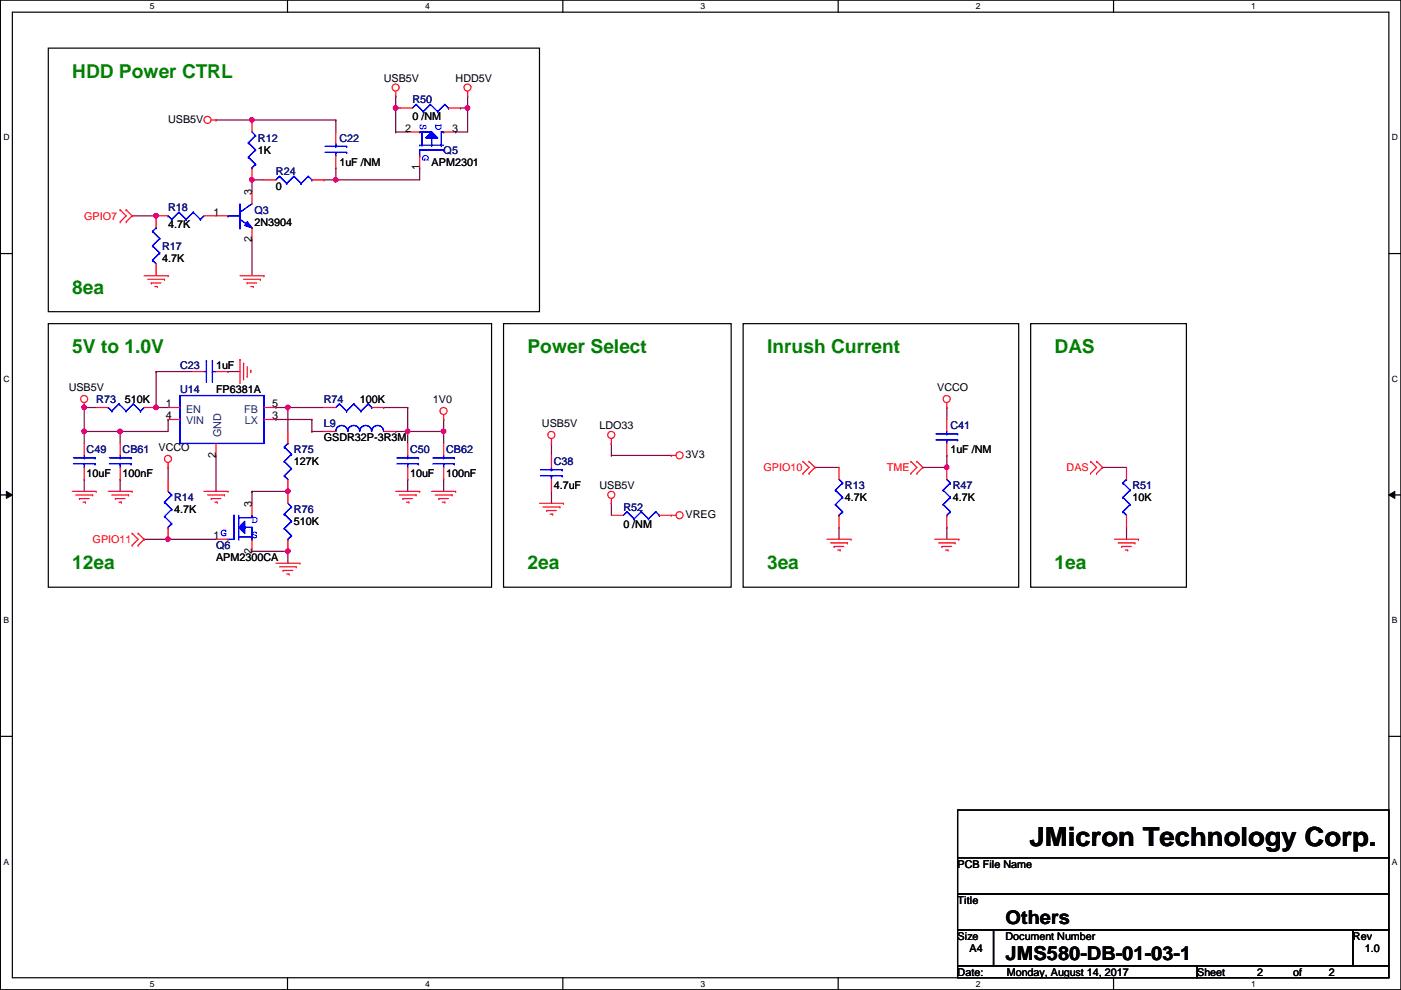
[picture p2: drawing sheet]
<svg xmlns="http://www.w3.org/2000/svg" width="297mm" height="210mm" viewBox="0 0 297 210" stroke-linecap="round" stroke-linejoin="round" font-family="sans-serif">
<path d="M.1 0h296.9v209.8h-296.9zM2.6 2.6h291.9v204.7h-291.9z" fill="none" stroke="#000" stroke-width=".25"/>
<g fill="#fff">
<path d="M31.8 .3h1v2h-1z"/>
<path d="M31.8 207.6h1v1.9h-1z"/>
</g>
<path d="M61 0v2.6M61 207.3v2.5" fill="none" stroke="#000" stroke-width=".25"/>
<g fill="#fff">
<path d="M90.1 .3h1v2h-1z"/>
<path d="M90.1 207.6h1v1.9h-1z"/>
</g>
<path d="M119.3 0v2.6M119.3 207.3v2.5" fill="none" stroke="#000" stroke-width=".25"/>
<g fill="#fff">
<path d="M148.5 .3h1v2h-1z"/>
<path d="M148.5 207.6h1v1.9h-1z"/>
</g>
<path d="M177.7 0v2.6M177.7 207.3v2.5" fill="none" stroke="#000" stroke-width=".25"/>
<g fill="#fff">
<path d="M206.9 .3h1v2h-1z"/>
<path d="M206.9 207.6h1v1.9h-1z"/>
</g>
<path d="M236.1 0v2.6M236.1 207.3v2.5" fill="none" stroke="#000" stroke-width=".25"/>
<g fill="#fff">
<path d="M265.3 .3h.9v2h-.9z"/>
<path d="M265.3 207.6h.9v1.9h-.9z"/>
<path d="M.7 28.2h1.3v1.9h-1.3z"/>
<path d="M295.1 28.2h1.3v1.9h-1.3z"/>
<path d="M.7 79.3h1.3v2h-1.3z"/>
<path d="M295.1 79.3h1.3v2h-1.3z"/>
</g>
<path d="M.1 53.8h2.5M294.5 53.8h2.5" fill="none" stroke="#000" stroke-width=".25"/>
<g fill="#fff">
<path d="M.7 130.5h1.2v2h-1.2z"/>
<path d="M295.1 130.5h1.2v2h-1.2z"/>
</g>
<path d="M.1 104.9h2.5M294.5 104.9h2.5" fill="none" stroke="#000" stroke-width=".25"/>
<path d="M1.4 104.2l1.2 .7-1.2 .8zM294.5 104.9l1.2-.7v1.5z" fill="#000"/>
<path d="M1.4 104.2l1.2 .7-1.2 .8zM294.5 104.9l1.2-.7v1.5z" fill="none" stroke="#000" stroke-width=".21"/>
<g fill="#fff">
<path d="M.7 181.7h1.2v2h-1.2z"/>
<path d="M295.1 181.7h1.2v2h-1.2z"/>
</g>
<path d="M.1 156.1h2.5M294.5 156.1h2.5" fill="none" stroke="#000" stroke-width=".25"/>
<path d="M28 45.8h.1M28 45.8h5.1M53.4 50.8h.1M53.4 50.8v7.7" fill="none" stroke="#800040" stroke-width=".25"/>
<circle cx="33.1" cy="45.7" r=".49" fill="#f0f"/>
<circle cx="33.1" cy="45.7" r=".49" fill="none" stroke="#f0f" stroke-width=".25"/>
<path d="M53.4 38.1h.1M53.4 38.1v2.6" fill="none" stroke="#800040" stroke-width=".25"/>
<circle cx="53.4" cy="38.1" r=".49" fill="#f0f"/>
<circle cx="53.4" cy="38.1" r=".49" fill="none" stroke="#f0f" stroke-width=".25"/>
<path d="M83.9 22.9h.1M83.9 22.9v5.1M96.6 28h.1M96.6 28h2.5" fill="none" stroke="#800040" stroke-width=".25"/>
<circle cx="83.9" cy="22.9" r=".49" fill="#f0f"/>
<circle cx="83.9" cy="22.9" r=".49" fill="none" stroke="#f0f" stroke-width=".25"/>
<path d="M68.7 38.1h.1M68.7 38.1h20.3M71.2 35.6h.1M71.2 38.1h.1M71.2 35.6v2.5M83.9 28h.1M83.9 28h2.5" fill="none" stroke="#800040" stroke-width=".25"/>
<circle cx="71.2" cy="38.1" r=".49" fill="#f0f"/>
<circle cx="71.2" cy="38.1" r=".49" fill="none" stroke="#f0f" stroke-width=".25"/>
<path d="M53.4 38.1h.1M53.4 25.4h.1M53.4 38.1h2.6M53.4 25.4h17.8M71.2 25.4h.1M71.2 25.4v2.6" fill="none" stroke="#800040" stroke-width=".25"/>
<circle cx="53.4" cy="25.4" r=".49" fill="#f0f"/>
<circle cx="53.4" cy="25.4" r=".49" fill="none" stroke="#f0f" stroke-width=".25"/>
<path d="M89 35.6h.1M89 35.6v2.5M99.1 22.9h.1M99.1 22.9v5.1M129.6 94h.1M129.6 96.6h.1M129.6 94v2.6M129.6 96.6h12.7M116.9 104.2h.1M116.9 104.2v2.5M129.6 106.7h.1M129.6 106.7v2.6" fill="none" stroke="#800040" stroke-width=".25"/>
<circle cx="99.1" cy="22.9" r=".49" fill="#f0f"/>
<circle cx="99.1" cy="22.9" r=".49" fill="none" stroke="#f0f" stroke-width=".25"/>
<g fill="none" stroke="#800040" stroke-width=".25">
<path d="M45.8 25.4h.1M45.8 25.4h7.6M83.9 20.4h.1M83.9 22.9h.1M83.9 20.4v2.5M83.9 22.9h1M97.6 22.9h.1M99.1 20.4h.1M99.1 20.4v2.5h-1.5M25.5 91.5h.1M25.5 91.5h10.1M116.9 94h.1"/>
<path d="M116.9 94v2.6M172.8 99.1h.1M172.8 99.1h5.1M233.8 99.1h.1M233.8 99.1h5M177.9 111.8h.1M177.9 111.8v2.5M238.8 111.8h.1M238.8 111.8v2.5"/>
</g>
<circle cx="25.5" cy="91.5" r=".49" fill="#f0f"/>
<circle cx="25.5" cy="91.5" r=".49" fill="none" stroke="#f0f" stroke-width=".25"/>
<path d="M17.9 91.5h.1M17.9 91.5h7.6" fill="none" stroke="#800040" stroke-width=".25"/>
<circle cx="17.8" cy="91.5" r=".49" fill="#f0f"/>
<circle cx="17.8" cy="91.5" r=".49" fill="none" stroke="#f0f" stroke-width=".25"/>
<path d="M17.9 91.5h.1M17.9 86.4h.1M17.9 86.4v7.6M17.9 86.4h2.5M25.5 91.5h.1M25.5 91.5v2.5" fill="none" stroke="#800040" stroke-width=".25"/>
<circle cx="17.8" cy="86.4" r=".49" fill="#f0f"/>
<circle cx="17.8" cy="86.4" r=".49" fill="none" stroke="#f0f" stroke-width=".25"/>
<path d="M45.8 96.6h.1M45.8 96.6v7.6M83.9 91.5h.1M83.9 91.5h10.2M86.4 91.5h.1M94.1 91.5h.1M94.1 91.5v2.5M17.9 101.6h.1M17.9 101.6v2.6M25.5 101.6h.1M25.5 101.6v2.6" fill="none" stroke="#800040" stroke-width=".25"/>
<circle cx="94" cy="91.5" r=".49" fill="#f0f"/>
<circle cx="94" cy="91.5" r=".49" fill="none" stroke="#f0f" stroke-width=".25"/>
<circle cx="86.4" cy="91.5" r=".49" fill="#f0f"/>
<circle cx="86.4" cy="91.5" r=".49" fill="none" stroke="#f0f" stroke-width=".25"/>
<path d="M58.5 86.4h.1M58.5 86.4h10.2M61 86.4h.1M61 86.4v5.1M81.4 86.4h.1M81.4 86.4h5" fill="none" stroke="#800040" stroke-width=".25"/>
<circle cx="61" cy="86.4" r=".49" fill="#f0f"/>
<circle cx="61" cy="86.4" r=".49" fill="none" stroke="#f0f" stroke-width=".25"/>
<path d="M58.5 88.9h.1M58.5 88.9h7.6M66.1 88.9h.1M66.1 88.9v2.6M86.4 86.4h.1M86.4 86.4v5.1M53.4 116.9h.1M53.4 116.9h7.6M61 116.9h.1M61 116.9v2.5" fill="none" stroke="#800040" stroke-width=".25"/>
<circle cx="61" cy="116.9" r=".49" fill="#f0f"/>
<circle cx="61" cy="116.9" r=".49" fill="none" stroke="#f0f" stroke-width=".25"/>
<path d="M35.6 114.3h.1M35.6 114.3h10.2" fill="none" stroke="#800040" stroke-width=".25"/>
<circle cx="35.6" cy="114.3" r=".49" fill="#f0f"/>
<circle cx="35.6" cy="114.3" r=".49" fill="none" stroke="#f0f" stroke-width=".25"/>
<path d="M53.4 104.2h.1M53.4 104.2h7.6" fill="none" stroke="#800040" stroke-width=".25"/>
<circle cx="61" cy="104.2" r=".49" fill="#f0f"/>
<circle cx="61" cy="104.2" r=".49" fill="none" stroke="#f0f" stroke-width=".25"/>
<g fill="none" stroke="#800040" stroke-width=".25">
<path d="M33.1 86.4h.1M33.1 86.4h2.5M35.6 88.9h.1M35.6 99.1h.1M35.6 88.9v2.6M35.6 99.1v2.5M66.1 91.5h.1M66.1 91.5h2.6M86.4 91.5h.1M86.4 91.5v2.5M94.1 88.9h.1M94.1 88.9v2.6"/>
<path d="M195.7 99.1h.1M195.7 99.1h5M30.6 114.3h.1M30.6 114.3h5M53.4 104.2h.1M53.4 104.2v2.5M86.4 101.6h.1M86.4 101.6v2.6M94.1 101.6h.1M94.1 101.6v2.6"/>
</g>
<circle cx="200.7" cy="99.1" r=".49" fill="#f0f"/>
<circle cx="200.7" cy="99.1" r=".49" fill="none" stroke="#f0f" stroke-width=".25"/>
<path d="M33.1 78.8h.1M33.1 78.8h7.6M33.1 78.8v7.6M33.1 86.4h.1M200.7 96.6h.1M200.7 86.4h.1M200.7 86.4v2.5M200.7 96.6v2.5M200.7 111.8h.1M200.7 111.8v2.5" fill="none" stroke="#800040" stroke-width=".25"/>
<circle cx="33.1" cy="86.4" r=".49" fill="#f0f"/>
<circle cx="33.1" cy="86.4" r=".49" fill="none" stroke="#f0f" stroke-width=".25"/>
<path d="M48.3 78.8h.1M48.3 78.8h2.6" fill="none" stroke="#800040" stroke-width=".25"/>
<g fill="none" stroke="#f00" stroke-width=".25">
<path d="M83.9 19.3v1.1M99.1 19.3v1.1M44.8 25.4h1M45.8 25.4h.1M53.4 25.4v2.6M53.4 35.6v2.5M71.2 28v2.5M71.2 33.1v2.5M83.9 20.4h.1M99.1 20.4h.1M25.5 47h.1M25.5 44.5h.1"/>
<path d="M25.5 44.5l1.3 1.3-1.3 1.2M26.8 44.5h.1M26.8 47h.1M26.8 44.5l1.2 1.3-1.2 1.2M30.6 58.5h5M31.3 59.2h3.6M32.1 60h.1M32.1 60h2M34.9 59.2h.1M35.6 58.5h.1M50.9 58.5h5.1M51.6 59.2h3.6"/>
<path d="M52.4 60h.1M52.4 60h2M55.2 59.2h.1M56 58.5h.1M32.8 60.7h.6M33.4 60.7h.1M40.7 78.8h2.6M45.8 78.8h2.5M50.9 76.2h.1M50.9 76.2v5.1M51.6 77h.1M51.6 77v3.6"/>
<path d="M52.4 79.8h.1M52.4 77.8v2M53.2 78.5h.1M53.2 60.7h.5M53.2 78.5v.5M53.7 60.7h.1M17.9 86.4h.1M17.9 85.4v1M20.4 86.4h2.5M30.6 86.4h2.5M35.6 99.1h.1M35.6 98.1v1"/>
<path d="M35.6 86.4h2.6M35.6 88.9h2.6M45.8 94v2.6M56 86.4h2.5M56 88.9h2.5M68.7 86.4h2.5M68.7 91.5h2.5M78.8 86.4h2.6M81.4 91.5h2.5M86.4 94v2.6M86.4 99.1v2.5M94.1 88.9h.1"/>
<path d="M94.1 87.9v1M94.1 94v2.6M94.1 99.1v2.5M116.9 94h.1M116.9 93v1M116.9 96.6v2.5M129.6 94h.1M129.6 93v1M142.3 96.6h.1M142.3 96.6h1M170.3 97.8h.1M170.3 97.8l1.2 1.3-1.2 1.3"/>
<path d="M171.5 97.8h.1M171.5 97.8l1.3 1.3-1.3 1.3M193.1 97.8h.1M193.1 97.8l1.3 1.3-1.3 1.3M194.4 97.8h.1M194.4 97.8l1.3 1.3-1.3 1.3M200.7 86.4h.1M200.7 85.4v1M231.2 97.8h.1M231.2 97.8l1.3 1.3-1.3 1.3M232.5 97.8h.1M232.5 97.8l1.3 1.3-1.3 1.3"/>
<path d="M238.8 99.1v2.5M15.3 104.2h5.1M16.1 104.9h3.5M16.8 105.7h.1M16.8 105.7h2.1M17.6 106.5h.5M18.1 106.5h.1M19.6 104.9h.1M20.4 104.2h.1M22.9 104.2h5.1M23.7 104.9h3.6M24.5 105.7h.1"/>
<path d="M24.5 105.7h2M25.2 106.5h.5M25.7 106.5h.1M27.3 104.9h.1M28 104.2h.1M28 115.6h.1M28 113.1h.1M28 113.1l1.3 1.2-1.3 1.3M29.3 113.1h.1M29.3 115.6h.1M29.3 113.1l1.3 1.2-1.3 1.3M35.6 101.6v2.6"/>
<path d="M35.6 111.8v2.5M43.3 104.2h5M44 104.9h3.6M44.8 105.7h.1M44.8 105.7h2M45.5 106.5h.6M46.1 106.5h.1M47.6 104.9h.1M48.3 104.2h.1M58.5 119.4h5.1M61 104.2v2.5M61 114.3v2.6"/>
<path d="M63.6 119.4h.1M83.9 104.2h5.1M84.7 104.9h3.5M85.4 105.7h.1M85.4 105.7h2.1M86.2 106.5h.5M86.7 106.5h.1M88.2 104.9h.1M89 104.2h.1M91.5 104.2h5.1M92.3 104.9h3.5M93 105.7h.1"/>
<path d="M93 105.7h2.1M93.8 106.5h.5M94.3 106.5h.1M95.8 104.9h.1M96.6 104.2h.1M114.4 106.7h5.1M115.1 107.5h3.6M115.9 108.2h.1M115.9 108.2h2M116.7 109h.5M116.9 101.6v2.6M117.2 109h.1"/>
<path d="M118.7 107.5h.1M119.5 106.7h.1M129.6 106.7h.1M129.6 105.7v1M142.3 109.3h.1M142.3 109.3h1M170.3 100.4h.1M171.5 100.4h.1M175.3 114.3h5.1M176.1 115.1h3.6M176.9 115.9h.1M176.9 115.9h2"/>
<path d="M177.6 116.6h.5M178.1 116.6h.1M179.7 115.1h.1M180.4 114.3h.1M193.1 100.4h.1M194.4 100.4h.1M198.2 114.3h5.1M199 115.1h3.5M199.7 115.9h.1M199.7 115.9h2.1M200.5 116.6h.5M201 116.6h.1"/>
<path d="M202.5 115.1h.1M203.3 114.3h.1M231.2 100.4h.1M232.5 100.4h.1M236.3 114.3h5.1M237.1 115.1h3.5M237.8 115.9h.1M237.8 115.9h2.1M238.6 116.6h.5M238.8 109.3v2.5M239.1 116.6h.1M240.6 115.1h.1"/>
<path d="M241.4 114.3h.1M59.3 120.2h3.5M60 120.9h.1M60 120.9h2.1M60.8 121.7h.5M61.3 121.7h.1M62.8 120.2h.1"/>
<circle cx="83.9" cy="18.6" r=".75"/>
<circle cx="99.1" cy="18.6" r=".75"/>
<circle cx="44" cy="25.4" r=".75"/>
<circle cx="17.8" cy="84.6" r=".75"/>
<circle cx="35.6" cy="97.3" r=".75"/>
<circle cx="94" cy="87.1" r=".75"/>
<circle cx="116.9" cy="92.2" r=".75"/>
<circle cx="129.6" cy="92.2" r=".75"/>
<circle cx="144.1" cy="96.5" r=".75"/>
<circle cx="200.7" cy="84.6" r=".75"/>
<circle cx="129.6" cy="104.9" r=".75"/>
<circle cx="144.1" cy="109.2" r=".75"/>
</g>
<g fill="none" stroke="#000" stroke-width=".25">
<path d="M10.2 10.2h104.2v55.9h-104.2zM10.2 68.6h94v55.9h-94zM106.8 68.6h48.2v55.9h-48.2zM157.6 68.6h58.4v55.9h-58.4zM218.5 68.6h33v55.9h-33zM203 171.7h91.5v17.8h-91.5zM203 189.5h91.5v7.6h-91.5zM203 197.1h7.6v7.7h-7.6zM203 181.9h91.5M210.6 197.1h76.2v7.7h-76.2zM286.8 197.1h7.7v7.7h-7.7zM294.5 181.9h.1"/>
<path d="M203 204.8h50.8v2.5h-50.8zM253.8 204.8h40.7v2.5h-40.7z"/>
</g>
<g fill="none" stroke="#00f" stroke-width=".25">
<path d="M52.7 30.3h.1M52.7 33.3h.1M52.7 30.3l1.5 1.5M52.7 33.3l1.5 1.5M53.4 35.6h.1M53.4 28l.8 .7M54.2 28.7h.1M54.2 31.8h.1M54.2 34.8h.1M54.2 28.7l-1.5 1.6M54.2 31.8l-1.5 1.5M54.2 34.8l-.8 .8"/>
<path d="M68.9 32.3h4.6M68.9 31h4.6M71.2 31h.1M71.2 32.3h.1M71.2 30.5v.5M71.2 32.3v.8M73.5 32.3h.1M73.5 31h.1M89 28h.1M89 33.1h.1M89 28h2.5M89.5 30.8h.1"/>
<path d="M89.5 28v2.8M91.5 30.8h.1M91.5 29.3v1.5M93.6 30.8h.1M94.1 28h.1M94.1 31.8h.1M94.1 28h-.5v2.8M94.1 31.8h-5.1v1.3M43.3 78.8h.5M43.8 78.8h.1M43.8 76.5h.1M43.8 76.5v4.6"/>
<path d="M45 76.5h.1M45 78.8h.1M45 78.8h.8M45 76.5v4.6M22.9 86.4h.1M22.9 86.4l.8 .8M23.7 87.2h.1M25.2 85.6h.1M25.2 85.6l1.6 1.6M25.2 85.6l-1.5 1.6M26.8 87.2h.1M28.3 85.6h.1"/>
<path d="M28.3 85.6l1.5 1.6M28.3 85.6l-1.5 1.6M29.8 87.2h.1M30.6 86.4l-.8 .8M38.2 83.9h17.8v10.1h-17.8zM71.2 91.5a1.25 1.25 0 0 1 1.3-1.3 1.25 1.25 0 0 1 1.2 1.3M72 85.6h.1M72 85.6l-.8 .8M72 85.6l1.5 1.6M73.5 87.2h.1M73.7 91.5a1.25 1.25 0 0 1 1.3-1.3 1.25 1.25 0 0 1 1.2 1.3M75 85.6h.1"/>
<path d="M75 85.6l-1.5 1.6M75 85.6l1.5 1.6M76.3 91.5a1.25 1.25 0 0 1 1.2-1.3 1.25 1.25 0 0 1 1.3 1.3M76.5 87.2h.1M78.1 85.6h.1M78.1 85.6l-1.6 1.6M78.1 85.6l.7 .8M78.8 86.4h.1M78.8 91.5a1.25 1.25 0 0 1 1.3-1.3 1.25 1.25 0 0 1 1.2 1.3M84.2 98.3h4.5M84.2 97.1h4.5M86.4 97.1h.1"/>
<path d="M86.4 98.3h.1M86.4 96.6v.5M86.4 98.3v.8M88.7 98.3h.1M88.7 97.1h.1M91.8 98.3h4.5M91.8 97.1h4.5M94.1 97.1h.1M94.1 98.3h.1M94.1 96.6v.5M94.1 98.3v.8M96.3 98.3h.1"/>
<path d="M96.3 97.1h.1M114.6 99.6h4.6M116.9 99.6h.1M116.9 99.1v.5M119.2 99.6h.1M34.9 106.5h.1M34.9 109.5h.1M34.9 106.5l1.5 1.5M34.9 109.5l1.5 1.5M35.6 111.8h.1M35.6 104.2l.8 .7M36.4 104.9h.1"/>
<path d="M36.4 108h.1M36.4 111h.1M36.4 104.9l-1.5 1.6M36.4 108l-1.5 1.5M36.4 111l-.8 .8M60.3 109h.1M60.3 112.1h.1M60.3 109l1.5 1.5M60.3 112.1l1.5 1.5M61 114.3h.1M61 106.7l.8 .8M61.8 107.5h.1"/>
<path d="M61.8 110.5h.1M61.8 113.6h.1M61.8 107.5l-1.5 1.5M61.8 110.5l-1.5 1.6M61.8 113.6l-.8 .7M114.6 100.9h4.6M116.9 100.9h.1M116.9 100.9v.7M119.2 100.9h.1M238.1 108.5h.1M238.1 105.5h.1M238.1 102.4h.1"/>
<path d="M238.1 108.5l.7 .8M238.1 105.5l1.5 1.5M238.1 102.4l1.5 1.5M238.8 101.6h.1M238.8 101.6l-.7 .8M239.6 107h.1M239.6 103.9h.1M239.6 107l-1.5 1.5M239.6 103.9l-1.5 1.6"/>
</g>
<path d="M89 30.8h.1M94.1 30.8h-5.1" fill="none" stroke="#fff" stroke-width=".21" stroke-dasharray="6.1 2"/>
<path d="M89 30.8h.1M94.1 30.8h-5.1" fill="none" stroke="#00f" stroke-width=".21" stroke-dasharray="6.1 2"/>
<path d="M91.5 28l1.3 1.3h-2.5z" fill="#00f"/>
<g fill="none" stroke="#00f" stroke-width=".25">
<path d="M89 28h.1M89 33.1h.1M89 28h2.5M89.5 30.8h.1M89.5 28v2.8M91.5 28l1.3 1.3h-2.5zM91.5 30.8h.1M91.5 29.3v1.5M93.6 30.8h.1M94.1 28h.1M94.1 31.8h.1M94.1 28h-.5v2.8"/>
<path d="M94.1 31.8h-5.1v1.3"/>
</g>
<path d="M89 30.8h.1M94.1 30.8h-5.1" fill="none" stroke="#fff" stroke-width=".21" stroke-dasharray="6.1 2"/>
<path d="M89 30.8h.1M94.1 30.8h-5.1" fill="none" stroke="#00f" stroke-width=".21" stroke-dasharray="6.1 2"/>
<path d="M91.5 28l1.3 1.3h-2.5z" fill="#00f"/>
<path d="M91.5 28l1.3 1.3h-2.5zM48.3 45.8h.1M48.3 45.8h2.6M50.9 45h.1M50.9 48.3h.1M50.9 46.5l2.5 1.8M50.9 43.2v5.1M53.4 48.3h.1M53.4 43.2l-2.5 1.8" fill="none" stroke="#00f" stroke-width=".25"/>
<path d="M86.4 28h2.6M89 33.1v2.5M94.1 28h2.5" fill="none" stroke="#f00" stroke-width=".25"/>
<path d="M52.4 47l1 1.3-1.5-.5z" fill="#00f"/>
<path d="M48.3 45.8h.1M48.3 45.8h2.6M50.9 45h.1M50.9 48.3h.1M50.9 46.5l2.5 1.8M50.9 43.2v5.1M52.4 47l1 1.3-1.5-.5zM53.4 48.3h.1M53.4 43.2l-2.5 1.8" fill="none" stroke="#00f" stroke-width=".25"/>
<path d="M52.4 47l1 1.3-1.5-.5z" fill="#00f"/>
<g fill="none" stroke="#00f" stroke-width=".25">
<path d="M59.3 37.4h.1M59.3 37.4l-.8 .7M59.3 37.4l1.5 1.5M60.8 38.9h.1M62.3 37.4h.1M62.3 37.4l-1.5 1.5M62.3 37.4l1.5 1.5M63.8 38.9h.1M65.4 37.4h.1M65.4 37.4l-1.6 1.5M65.4 37.4l.7 .7M66.1 38.1h.1"/>
<path d="M32.3 55.2h.1M32.3 52.1h.1M32.3 49.1h.1M32.3 55.2l.8 .7M32.3 52.1l1.6 1.5M32.3 49.1l1.6 1.5M33.1 48.3h.1M33.1 48.3l-.8 .8M33.9 53.6h.1M33.9 50.6h.1M33.9 53.6l-1.6 1.6M33.9 50.6l-1.6 1.5"/>
<path d="M35.6 45.8h.1M35.6 45.8l.8 .7M36.4 46.5h.1M37.9 45h.1M37.9 45l1.6 1.5M37.9 45l-1.5 1.5M39.5 46.5h.1M41 45h.1M41 45l1.5 1.5M41 45l-1.5 1.5M42.5 46.5h.1M43.3 45.8l-.8 .7"/>
<path d="M52.4 47l1 1.3-1.5-.5zM15.6 98.3h4.5M15.6 97.1h4.5M17.9 97.1h.1M17.9 98.3h.1M17.9 96.6v.5M17.9 98.3v.8M20.1 98.3h.1M20.1 97.1h.1M23.2 98.3h4.6M23.2 97.1h4.6M25.5 97.1h.1"/>
<path d="M25.5 98.3h.1M25.5 96.6v.5M25.5 98.3v.8M27.8 98.3h.1M27.8 97.1h.1M198.5 93.3h4.5M198.5 92h4.5M200.7 92h.1M200.7 93.3h.1M200.7 91.5v.5M200.7 93.3v.7M203 93.3h.1"/>
<path d="M203 92h.1"/>
</g>
<g fill="none" stroke="#f00" stroke-width=".25">
<path d="M56 38.1h2.5M66.1 38.1h2.6M33.1 55.9v2.6M35.6 45.8h-2.5v2.5M43.3 45.8h5M53.4 40.7v2.5M53.4 48.3v2.5M17.9 94v2.6M17.9 99.1v2.5M25.5 94v2.6M25.5 99.1v2.5M200.7 88.9v2.6"/>
<path d="M200.7 94v2.6"/>
</g>
<path d="M51.9 110.5v2.6l-1.3-1.3z" fill="#00f"/>
<path d="M48.3 114.3h.1M49.6 109.3h.1M49.6 109.3v5h-1.3M50.6 109.8h.1M50.6 113.8h.1M50.6 113.8h2.8M51.9 110.5v2.6l-1.3-1.3zM51.9 111.8h.1M51.9 111.8h1.5v2.5M53.4 109.3h.1M53.4 114.3h.1M53.4 109.3v.5h-2.8" fill="none" stroke="#00f" stroke-width=".25"/>
<path d="M50.6 109.3v5M50.6 114.3h.1" fill="none" stroke="#fff" stroke-width=".21" stroke-dasharray="6.1 2"/>
<path d="M50.6 109.3v5M50.6 114.3h.1" fill="none" stroke="#00f" stroke-width=".21" stroke-dasharray="6.1 2"/>
<path d="M51.9 110.5v2.6l-1.3-1.3z" fill="#00f"/>
<g fill="none" stroke="#00f" stroke-width=".25">
<path d="M88.2 22.1h.1M88.2 22.1l-.7 .8M88.2 22.1l1.5 1.6M89.7 23.7h.1M91.3 22.1h.1M91.3 22.1l-1.6 1.6M91.3 22.1l1.5 1.6M92.8 23.7h.1M94.3 22.1h.1M94.3 22.1l-1.5 1.6M94.3 22.1l.8 .8M95.1 22.9h.1"/>
<path d="M60.3 97.8h.1M60.3 94.8h.1M60.3 97.8l1.5 1.6M60.3 94.8l1.5 1.5M61 94h.1M61 94l-.7 .8M61.8 99.4h.1M61.8 96.3h.1M61.8 99.4l-1.5 1.5M61.8 96.3l-1.5 1.5M48.3 114.3h.1M49.6 109.3h.1"/>
<path d="M49.6 109.3v5h-1.3M50.6 109.8h.1M50.6 113.8h.1M50.6 113.8h2.8M51.9 110.5v2.6l-1.3-1.3zM51.9 111.8h.1M51.9 111.8h1.5v2.5M53.4 109.3h.1M53.4 114.3h.1M53.4 109.3v.5h-2.8M60.3 100.9h.1M60.3 100.9l.7 .7"/>
<path d="M132.9 108.5h.1M132.9 108.5l-.7 .8M132.9 108.5l1.5 1.5M134.4 110h.1M136 108.5h.1M136 108.5l-1.6 1.5M136 108.5l1.5 1.5M137.5 110h.1M139 108.5h.1M139 108.5l-1.5 1.5M139 108.5l.8 .8M139.8 109.3h.1"/>
<path d="M177.1 103.9h.1M177.1 107h.1M177.1 103.9l1.5 1.6M177.1 107l1.5 1.5M177.9 109.3h.1M177.9 101.6l.7 .8M178.6 102.4h.1M178.6 105.5h.1M178.6 108.5h.1M178.6 102.4l-1.5 1.5M178.6 105.5l-1.5 1.5M178.6 108.5l-.7 .8"/>
<path d="M200 103.9h.1M200 107h.1M200 103.9l1.5 1.6M200 107l1.5 1.5M200.7 109.3h.1M200.7 101.6l.8 .8M201.5 102.4h.1M201.5 105.5h.1M201.5 108.5h.1M201.5 102.4l-1.5 1.5M201.5 105.5l-1.5 1.5M201.5 108.5l-.8 .8"/>
</g>
<path d="M50.6 109.3v5M50.6 114.3h.1" fill="none" stroke="#fff" stroke-width=".21" stroke-dasharray="6.1 2"/>
<path d="M50.6 109.3v5M50.6 114.3h.1" fill="none" stroke="#00f" stroke-width=".21" stroke-dasharray="6.1 2"/>
<g fill="none" stroke="#f00" stroke-width=".25">
<path d="M84.9 22.9h2.6M95.1 22.9h2.5M61 91.5v2.5M177.9 99.1v2.5M200.7 99.1v2.5M45.8 114.3h2.5M53.4 106.7v2.6M53.4 114.3v2.6M61 101.6v2.6M129.6 109.3h2.6M139.8 109.3h2.5M177.9 109.3v2.5"/>
<path d="M200.7 109.3v2.5"/>
</g>
<circle cx="33.1" cy="45.7" r=".49" fill="#f0f"/>
<circle cx="33.1" cy="45.7" r=".49" fill="none" stroke="#f0f" stroke-width=".25"/>
<circle cx="53.4" cy="38.1" r=".49" fill="#f0f"/>
<circle cx="53.4" cy="38.1" r=".49" fill="none" stroke="#f0f" stroke-width=".25"/>
<circle cx="83.9" cy="22.9" r=".49" fill="#f0f"/>
<circle cx="83.9" cy="22.9" r=".49" fill="none" stroke="#f0f" stroke-width=".25"/>
<circle cx="71.2" cy="38.1" r=".49" fill="#f0f"/>
<circle cx="71.2" cy="38.1" r=".49" fill="none" stroke="#f0f" stroke-width=".25"/>
<circle cx="53.4" cy="25.4" r=".49" fill="#f0f"/>
<circle cx="53.4" cy="25.4" r=".49" fill="none" stroke="#f0f" stroke-width=".25"/>
<circle cx="99.1" cy="22.9" r=".49" fill="#f0f"/>
<circle cx="99.1" cy="22.9" r=".49" fill="none" stroke="#f0f" stroke-width=".25"/>
<circle cx="25.5" cy="91.5" r=".49" fill="#f0f"/>
<circle cx="25.5" cy="91.5" r=".49" fill="none" stroke="#f0f" stroke-width=".25"/>
<circle cx="17.8" cy="91.5" r=".49" fill="#f0f"/>
<circle cx="17.8" cy="91.5" r=".49" fill="none" stroke="#f0f" stroke-width=".25"/>
<circle cx="17.8" cy="86.4" r=".49" fill="#f0f"/>
<circle cx="17.8" cy="86.4" r=".49" fill="none" stroke="#f0f" stroke-width=".25"/>
<circle cx="94" cy="91.5" r=".49" fill="#f0f"/>
<circle cx="94" cy="91.5" r=".49" fill="none" stroke="#f0f" stroke-width=".25"/>
<circle cx="86.4" cy="91.5" r=".49" fill="#f0f"/>
<circle cx="86.4" cy="91.5" r=".49" fill="none" stroke="#f0f" stroke-width=".25"/>
<circle cx="61" cy="86.4" r=".49" fill="#f0f"/>
<circle cx="61" cy="86.4" r=".49" fill="none" stroke="#f0f" stroke-width=".25"/>
<circle cx="61" cy="116.9" r=".49" fill="#f0f"/>
<circle cx="61" cy="116.9" r=".49" fill="none" stroke="#f0f" stroke-width=".25"/>
<circle cx="35.6" cy="114.3" r=".49" fill="#f0f"/>
<circle cx="35.6" cy="114.3" r=".49" fill="none" stroke="#f0f" stroke-width=".25"/>
<circle cx="61" cy="104.2" r=".49" fill="#f0f"/>
<circle cx="61" cy="104.2" r=".49" fill="none" stroke="#f0f" stroke-width=".25"/>
<circle cx="200.7" cy="99.1" r=".49" fill="#f0f"/>
<circle cx="200.7" cy="99.1" r=".49" fill="none" stroke="#f0f" stroke-width=".25"/>
<circle cx="33.1" cy="86.4" r=".49" fill="#f0f"/>
<circle cx="33.1" cy="86.4" r=".49" fill="none" stroke="#f0f" stroke-width=".25"/>
<text font-size="5.6" x="218.3" y="179.5">JMicron Technology Corp.</text>
<g font-size="4.1" fill="#008000">
<text x="15.3" y="16.5">HDD Power CTRL</text>
<text x="15.3" y="62.2">8ea</text>
<text x="15.3" y="74.9">5V to 1.0V</text>
<text x="111.8" y="74.9">Power Select</text>
<text x="162.6" y="74.9">Inrush Current</text>
<text x="223.6" y="74.9">DAS</text>
<text x="15.3" y="120.6">12ea</text>
<text x="111.8" y="120.6">2ea</text>
<text x="162.6" y="120.6">3ea</text>
<text x="223.6" y="120.6">1ea</text>
</g>
<g font-size="4.1">
<text x="213.2" y="195.8">Others</text>
<text x="213.2" y="203.5">JMS580-DB-01-03-1</text>
</g>
<g font-size="2.3">
<text x="81.4" y="17.4">USB5V</text>
<text x="96.6" y="17.4">HDD5V</text>
<text x="35.6" y="26">USB5V</text>
<text x="85.9" y="27.9">2</text>
<text x="87.5" y="25.5">0 /NM</text>
<text x="95.8" y="27.9">3</text>
<text x="54.7" y="32.6">1K</text>
<text x="72" y="35.1">1uF /NM</text>
<text x="91.5" y="35.1">APM2301</text>
<text x="53.4" y="41.4" transform="rotate(-90 53.4 41.4)">3</text>
<text x="58.5" y="40.2">0</text>
<text x="88.9" y="36.1" transform="rotate(-90 88.9 36.1)">1</text>
<text x="45.3" y="45.7">1</text>
<text x="53.9" y="47.8">2N3904</text>
<text x="35.6" y="48.3">4.7K</text>
<text x="53.4" y="51.4" transform="rotate(-90 53.4 51.4)">2</text>
<text x="34.4" y="55.5">4.7K</text>
<text x="14.6" y="82.9">USB5V</text>
<text x="45.8" y="78.3">1uF</text>
<text x="45.8" y="83.4">FP6381A</text>
<text x="198.7" y="82.9">VCCO</text>
<text x="26.5" y="85.4">510K</text>
<text x="35.1" y="86.4">1</text>
<text x="35.1" y="88.9">4</text>
<text x="57.7" y="86.4">5</text>
<text x="57.7" y="88.9">3</text>
<text x="76.3" y="85.4">100K</text>
<text x="91.8" y="85.4">1V0</text>
<text x="33.6" y="95.6">VCCO</text>
<text x="68.7" y="93.6">GSDR32P-3R3M</text>
<text x="114.9" y="90.5">USB5V</text>
<text x="127.1" y="91">LDO33</text>
<text x="18.4" y="101.2">10uF</text>
<text x="26" y="101.2">100nF</text>
<text x="45.8" y="97.1" transform="rotate(-90 45.8 97.1)">2</text>
<text x="62.3" y="98.6">127K</text>
<text x="86.9" y="101.2">10uF</text>
<text x="94.6" y="101.2">100nF</text>
<text x="145.4" y="97.1">3V3</text>
<text x="201.5" y="96.1">1uF /NM</text>
<text x="53.4" y="107.5" transform="rotate(-90 53.4 107.5)">3</text>
<text x="117.4" y="103.7">4.7uF</text>
<text x="127.1" y="103.7">USB5V</text>
<text x="179.2" y="106.3">4.7K</text>
<text x="202" y="106.3">4.7K</text>
<text x="240.1" y="106.3">10K</text>
<text x="36.9" y="108.8">4.7K</text>
<text x="62.3" y="111.3">510K</text>
<text x="132.2" y="111.8">0 /NM</text>
<text x="145.4" y="109.8">VREG</text>
<text x="45.3" y="114.3">1</text>
<text x="45.8" y="119">APM2300CA</text>
<text x="53.4" y="117.4" transform="rotate(-90 53.4 117.4)">2</text>
<text x="203" y="184">PCB File Name</text>
<text x="203" y="191.6">Title</text>
<text x="203" y="199.2">Size</text>
<text x="205.6" y="201.8">A4</text>
<text x="213.2" y="199.2">Document Number</text>
<text x="286.8" y="199.2">Rev</text>
<text x="289.4" y="201.8">1.0</text>
<text x="203" y="206.8">Date:</text>
<text x="213.4" y="206.8">Monday, August 14, 2017</text>
<text x="253.8" y="206.8">Sheet</text>
<text x="266.5" y="206.8">2</text>
<text x="274.1" y="206.8">of</text>
<text x="281.8" y="206.8">2</text>
</g>
<g font-size="2.3" fill="#000080">
<text x="87.5" y="21.9">R50</text>
<text x="54.7" y="30.1">R12</text>
<text x="72" y="30.1">C22</text>
<text x="94.1" y="32.6">Q5</text>
<text x="58.5" y="37.2">R24</text>
<text x="35.6" y="44.8">R18</text>
<text x="53.9" y="45.3">Q3</text>
<text x="34.4" y="52.9">R17</text>
<text x="38.2" y="78.3">C23</text>
<text x="38.2" y="83.4">U14</text>
<text x="20.4" y="85.4">R73</text>
<text x="68.7" y="85.4">R74</text>
<text x="68.7" y="90.5">L9</text>
<text x="201.5" y="91">C41</text>
<text x="18.4" y="96.1">C49</text>
<text x="26" y="96.1">CB61</text>
<text x="62.3" y="96.1">R75</text>
<text x="86.9" y="96.1">C50</text>
<text x="94.6" y="96.1">CB62</text>
<text x="117.4" y="98.6">C38</text>
<text x="36.9" y="106.3">R14</text>
<text x="179.2" y="103.7">R13</text>
<text x="202" y="103.7">R47</text>
<text x="240.1" y="103.7">R51</text>
<text x="62.3" y="108.8">R76</text>
<text x="132.2" y="108.3">R52</text>
<text x="45.8" y="116.4">Q6</text>
</g>
<g font-size="2.3" fill="#00f">
<text x="89.1" y="26.2" transform="rotate(90 89.1 26.2)">S</text>
<text x="92.4" y="26.2" transform="rotate(90 92.4 26.2)">D</text>
<text x="89.6" y="32.8" transform="rotate(90 89.6 32.8)">G</text>
<text x="46.8" y="113.7">G</text>
<text x="53.4" y="110.9">D</text>
<text x="53.4" y="114.2">S</text>
</g>
<g font-size="2.3" fill="#f00">
<text x="17.9" y="46.6">GPIO7</text>
<text x="161.9" y="99.9">GPIO10</text>
<text x="188" y="99.9">TME</text>
<text x="226.1" y="99.9">DAS</text>
<text x="19.6" y="115.1">GPIO11</text>
</g>
<g font-size="2.3" fill="#004080">
<text x="39.5" y="87.5">EN</text>
<text x="51.8" y="87.5">FB</text>
<text x="39.5" y="90">VIN</text>
<text x="46.9" y="92.8" transform="rotate(-90 46.9 92.8)">GND</text>
<text x="51.9" y="90">LX</text>
</g>
<g font-size="1.8">
<text x="31.8" y="1.9">5</text>
<text x="90.1" y="1.9">4</text>
<text x="148.5" y="1.9">3</text>
<text x="206.9" y="1.9">2</text>
<text x="265.3" y="1.9">1</text>
<text x=".7" y="29.8">D</text>
<text x="295.1" y="29.8">D</text>
<text x=".7" y="80.9">C</text>
<text x="295.1" y="80.9">C</text>
<text x=".7" y="132.1">B</text>
<text x="295.1" y="132.1">B</text>
<text x=".7" y="183.3">A</text>
<text x="295.1" y="183.3">A</text>
<text x="31.8" y="209.2">5</text>
<text x="90.1" y="209.2">4</text>
<text x="148.5" y="209.2">3</text>
<text x="206.9" y="209.2">2</text>
<text x="265.3" y="209.2">1</text>
</g>
</svg>
